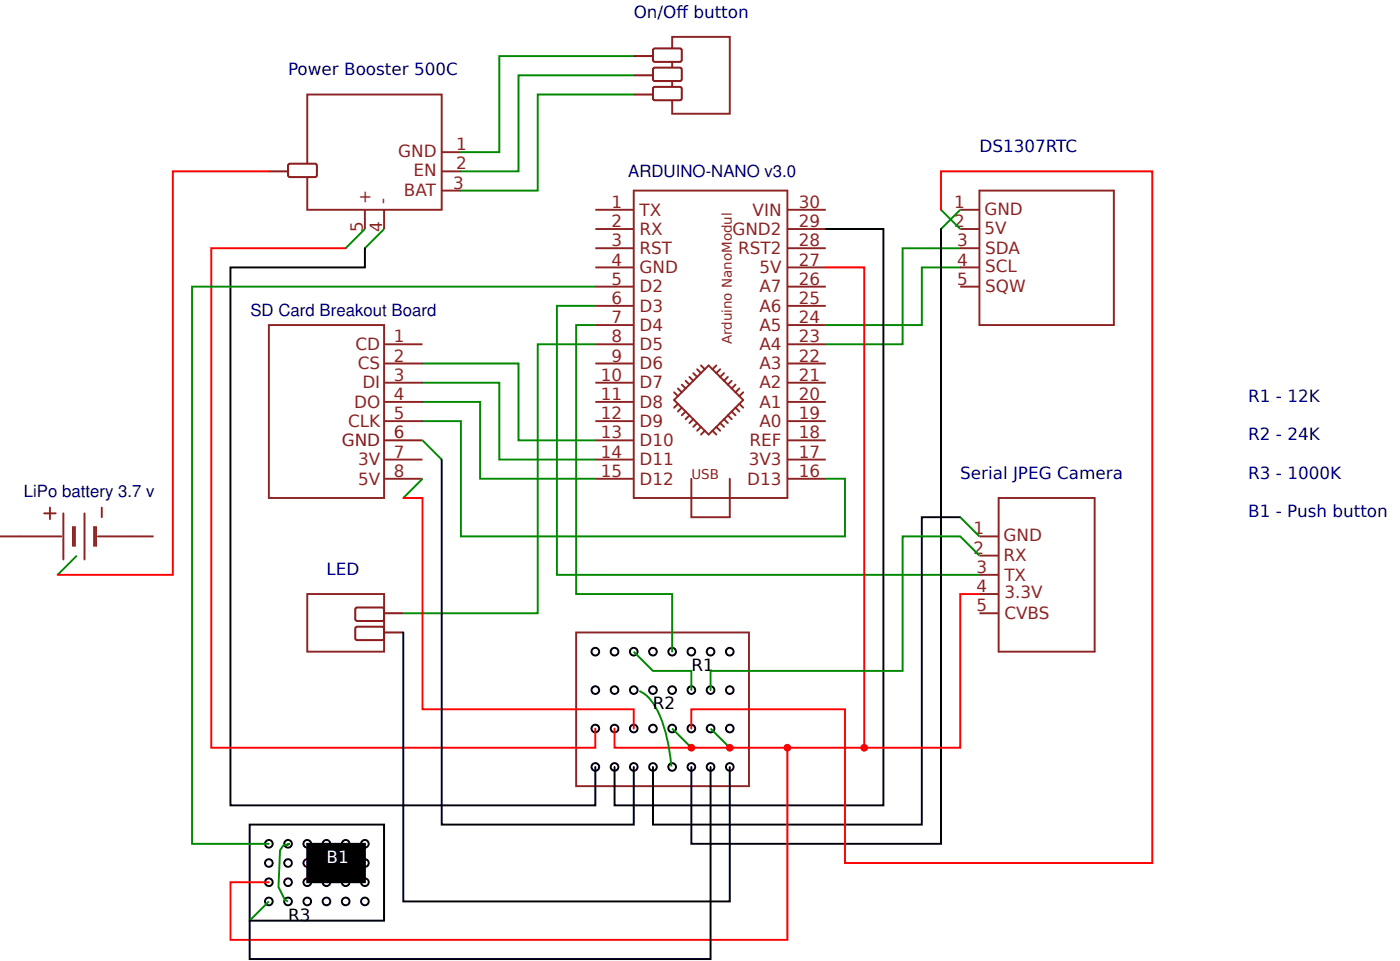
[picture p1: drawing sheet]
<svg xmlns="http://www.w3.org/2000/svg" width="194mm" height="133mm" viewBox="0 0 194 133" stroke-linecap="round" stroke-linejoin="round" font-family="sans-serif">
<g fill="none" stroke="#8d2323" stroke-width=".27">
<path d="M42.7 13.1h18.6v16h-18.6zM61.3 26.5h2.7M61.3 21.1h2.7M61.3 23.8h2.7M82.7 37.1h5.3M82.7 39.8h5.3M82.7 31.8h5.3M82.7 34.5h5.3M82.7 29.1h5.3M88 26.5h21.3v42.6h-21.3zM109.3 37.1h5.4M109.3 39.8h5.4"/>
<path d="M109.3 31.8h5.4M109.3 34.5h5.4M109.3 29.1h5.4M133.3 37.1h2.7M133.3 39.8h2.7M133.3 31.8h2.7M133.3 34.5h2.7M133.3 29.1h2.7M136 26.5h18.7v18.6h-18.7zM37.3 45.1h16v24h-16zM53.3 58.5h5.4M53.3 55.8h5.4"/>
<path d="M53.3 53.1h5.4M53.3 50.5h5.4M53.3 47.8h5.4M82.7 58.5h5.3M82.7 55.8h5.3M82.7 53.1h5.3M82.7 50.5h5.3M82.7 47.8h5.3M82.7 45.1h5.3M82.7 42.5h5.3M93.6 54.5l.5 .5M94.1 56.1l-.5 .5"/>
<path d="M94.1 53.9l.6 .6M94.7 56.6l-.6 .5M94.7 53.4l.5 .5M95.2 57.1l-.5 .6M95.2 52.9l.5 .5M95.7 57.7l-2.1-2.2 4.8-4.8 4.8 4.8-4.8 4.8-2.1-2.1M95.7 57.7l.6 .5M95.7 57.7l-.5 .5M95.7 52.3l.6 .6M96.3 58.2l-.6 .5M96.3 51.8l.5 .5M96.8 58.7l-.5 .6"/>
<path d="M96.8 51.3l.5 .5M97.3 59.3l-.5 .5M97.3 50.7l.6 .6M97.9 59.8l-.6 .5M98.9 59.8l.6 .5M99.5 50.7l-.6 .6M99.5 59.3l.5 .5M100 51.3l-.5 .5M100 58.7l.5 .6M100.5 51.8l-.5 .5M100.5 58.2l.6 .5M101.1 52.3l-.6 .6"/>
<path d="M101.1 57.7l.5 .5M101.6 52.9l-.5 .5M101.6 57.1l.5 .6M102.1 53.4l-.5 .5M102.1 56.6l.6 .5M102.7 53.9l-.6 .6M102.7 56.1l.5 .5M103.2 54.5l-.5 .5M109.3 58.5h5.4M109.3 55.8h5.4M109.3 53.1h5.4M109.3 50.5h5.4"/>
<path d="M109.3 47.8h5.4M109.3 45.1h5.4M109.3 42.5h5.4M53.3 66.5h5.4M53.3 63.8h5.4M82.7 66.5h5.3M82.7 63.8h5.3M82.7 61.1h5.3M96 66.5v5.3h5.3v-5.3M109.3 66.5h5.4M109.3 63.8h5.4M109.3 61.1h5.4"/>
<path d="M136 74.5h2.7M136 77.1h2.7M136 79.8h2.7M138.7 69.1h13.3v21.4h-13.3zM136 82.5h2.7M136 85.1h2.7"/>
</g>
<path d="M133.3 34.5h-8v13.3h-10.6M133.3 37.1h-5.3v8h-13.3M58.7 50.5h13.3v10.6h10.7M58.7 53.1h10.6v10.7h13.4M58.7 55.8h8v10.7h16M58.7 58.5h5.3v16h53.3v-8h-2.6" fill="none" stroke="#080" stroke-width=".27"/>
<path d="M53.3 61.1h5.4" fill="none" stroke="#630" stroke-width=".27"/>
<path d="M40.1 22.8h3.8l.1 .2v1.5l-.3 .1h-3.6l-.1-.3v-1.3z" fill="#fff" stroke="#800000" stroke-width=".27"/>
<path d="M37.3 23.8h2.7" fill="none" stroke="#800000" stroke-width=".27"/>
<path d="M93.3 5.1h8v10.7h-8zM50.7 29.1v2.7M53.3 29.1v2.7" fill="none" stroke="#8d2323" stroke-width=".27"/>
<path d="M90.7 12.2l.2-.1h3.6l.2 .2-.1 1.5-.2 .1h-3.6l-.1-.2z" fill="#fff" stroke="#800000" stroke-width=".27"/>
<path d="M88 13.1h2.7" fill="none" stroke="#800000" stroke-width=".27"/>
<path d="M90.7 6.9l.2-.2 3.6 .1 .2 .2-.1 1.5-.2 .1h-3.6l-.1-.3z" fill="#fff" stroke="#800000" stroke-width=".27"/>
<path d="M88 7.8h2.7" fill="none" stroke="#800000" stroke-width=".27"/>
<path d="M90.8 9.4h3.7l.2 .3-.1 1.4-.2 .2-3.6-.1-.1-.2v-1.3z" fill="#fff" stroke="#800000" stroke-width=".27"/>
<path d="M88 10.5h2.7" fill="none" stroke="#800000" stroke-width=".27"/>
<path d="M88 7.8h-18.7v13.3h-5.3M88 10.5h-16v13.3h-8M88 13.1h-13.3v13.4h-10.7" fill="none" stroke="#080" stroke-width=".27"/>
<path d="M42.7 82.5h10.6v8h-10.6z" fill="none" stroke="#8d2323" stroke-width=".27"/>
<path d="M49.4 84.5l.2-.2 3.6 .1 .1 .2v1.5l-.2 .1h-3.6l-.2-.3z" fill="#fff" stroke="#800000" stroke-width=".27"/>
<path d="M53.3 85.1h2.7" fill="none" stroke="#800000" stroke-width=".27"/>
<path d="M49.5 87h3.7l.1 .3v1.4l-.2 .2-3.6-.1-.2-.2v-1.3z" fill="#fff" stroke="#800000" stroke-width=".27"/>
<path d="M53.3 87.8h2.7" fill="none" stroke="#800000" stroke-width=".27"/>
<path d="M82.7 47.8h-8v37.3h-18.7M82.7 42.5h-5.4v37.3h58.7M82.7 45.1h-2.7v37.4h13.3v8M88.8 95.9a6.6 6.6 0 0 1 3.1 4.2 24.6 24.6 0 0 1 1.3 6.3M90.7 93.1h5.3v2.7" fill="none" stroke="#080" stroke-width=".27"/>
<path d="M80 87.8h24v21.3h-24z" fill="none" stroke="#8d2323" stroke-width=".27"/>
<g fill="none" stroke="#000" stroke-width=".27">
<path d="M50.7 34.5v2.6h-18.7v74.7h50.7v-5.3M114.7 31.8h8v80h-37.4v-5.3M130.7 31.8v85.3h-34.7v-10.6M61.3 63.8v50.7h26.7v-8M133.3 71.8h-5.3v42.7h-37.3v-8"/>
<circle cx="82.7" cy="95.8" r=".53"/>
<circle cx="82.7" cy="90.5" r=".53"/>
<circle cx="85.3" cy="95.8" r=".53"/>
<circle cx="85.3" cy="90.5" r=".53"/>
<circle cx="88" cy="95.8" r=".53"/>
<circle cx="88" cy="90.5" r=".53"/>
<circle cx="90.7" cy="95.8" r=".53"/>
<circle cx="90.7" cy="90.5" r=".53"/>
<circle cx="93.3" cy="95.8" r=".53"/>
<circle cx="93.3" cy="90.5" r=".53"/>
<circle cx="96" cy="95.8" r=".53"/>
<circle cx="96" cy="90.5" r=".53"/>
<circle cx="98.7" cy="95.8" r=".53"/>
<circle cx="98.7" cy="90.5" r=".53"/>
<circle cx="101.3" cy="95.8" r=".53"/>
<circle cx="101.3" cy="90.5" r=".53"/>
<circle cx="82.7" cy="106.5" r=".53"/>
<circle cx="82.7" cy="101.1" r=".53"/>
<circle cx="85.3" cy="106.5" r=".53"/>
<circle cx="85.3" cy="101.1" r=".53"/>
<circle cx="88" cy="106.5" r=".53"/>
<circle cx="88" cy="101.1" r=".53"/>
<circle cx="90.7" cy="106.5" r=".53"/>
<circle cx="90.7" cy="101.1" r=".53"/>
<circle cx="93.3" cy="106.5" r=".53"/>
<circle cx="93.3" cy="101.1" r=".53"/>
<circle cx="96" cy="106.5" r=".53"/>
<circle cx="96" cy="101.1" r=".53"/>
<circle cx="98.7" cy="106.5" r=".53"/>
<circle cx="98.7" cy="101.1" r=".53"/>
<circle cx="101.3" cy="106.5" r=".53"/>
<circle cx="101.3" cy="101.1" r=".53"/>
</g>
<path d="M48 34.5l2.7-2.7zM53.3 31.8l-2.6 2.7zM130.7 31.8l2.6-2.7zM130.7 29.1l2.6 2.7zM58.7 66.5l-2.7 2.6zM58.7 61.1l2.6 2.7zM133.3 71.8l2.7 2.7zM88 90.5l2.7 2.6zM93.3 101.1l2.7 2.7z" fill="#000" stroke="#080" stroke-width=".27"/>
<path d="M48 34.5h-18.7v69.3h53.4v-2.7M114.7 37.1h5.3v66.7h-34.7v-2.7M130.7 29.1v-5.3h29.3v96h-42.7v-21.3h-21.3v2.6M56 69.1h2.7v29.4h29.3v2.6" fill="none" stroke="#f00" stroke-width=".27"/>
<circle cx="96" cy="103.8" r=".53" fill="#c00"/>
<path d="M136 82.5h-2.7v21.3h-13.3" fill="none" stroke="#f00" stroke-width=".27"/>
<circle cx="120" cy="103.8" r=".53" fill="#c00"/>
<g fill="none" stroke="#000" stroke-width=".27">
<path d="M34.7 114.5h18.6v13.3h-18.6z"/>
<circle cx="37.3" cy="117.1" r=".53"/>
<circle cx="37.3" cy="119.8" r=".53"/>
<circle cx="40" cy="117.1" r=".53"/>
<circle cx="40" cy="119.8" r=".53"/>
<circle cx="42.7" cy="117.1" r=".53"/>
<circle cx="42.7" cy="119.8" r=".53"/>
<circle cx="45.3" cy="117.1" r=".53"/>
<circle cx="45.3" cy="119.8" r=".53"/>
<circle cx="48" cy="117.1" r=".53"/>
<circle cx="48" cy="119.8" r=".53"/>
<circle cx="50.7" cy="117.1" r=".53"/>
<circle cx="50.7" cy="119.8" r=".53"/>
<circle cx="37.3" cy="125.1" r=".53"/>
<circle cx="37.3" cy="122.5" r=".53"/>
<circle cx="40" cy="125.1" r=".53"/>
<circle cx="40" cy="122.5" r=".53"/>
<circle cx="42.7" cy="122.5" r=".53"/>
<circle cx="45.3" cy="122.5" r=".53"/>
<circle cx="48" cy="122.5" r=".53"/>
<circle cx="50.7" cy="122.5" r=".53"/>
</g>
<path d="M82.7 39.8h-56v77.3h10.6M133.3 74.5h-8v18.6h-26.6v2.7" fill="none" stroke="#080" stroke-width=".27"/>
<path d="M133.3 74.5l2.7 2.6zM98.7 101.1l2.6 2.7z" fill="#000" stroke="#080" stroke-width=".27"/>
<circle cx="101.3" cy="103.8" r=".53" fill="#c00"/>
<path d="M37.3 23.8h-13.3v56h-16M109.3 103.8v26.7h-77.3v-8h5.3" fill="none" stroke="#f00" stroke-width=".27"/>
<path d="M0 74.5h8.5M6.1 71.3h1.6M6.9 70.5v1.6M8.8 71.3v6.4M10.1 73.1v2.7M10.4 73.1v2.7M11.7 71.3v6.4M13.1 73.1v2.7M13.3 73.1v2.7M13.6 74.5h7.7M14.1 70.5v1.3" fill="none" stroke="#8d2323" stroke-width=".27"/>
<path d="M10.7 77.1l-2.7 2.7zM34.7 127.8l2.6-2.7z" fill="#000" stroke="#080" stroke-width=".27"/>
<g fill="none" stroke="#000" stroke-width=".27">
<path d="M56 87.8v37.3h45.3v-18.6M98.7 106.5v26.6h-64v-5.3"/>
<circle cx="42.7" cy="125.1" r=".53"/>
<circle cx="45.3" cy="125.1" r=".53"/>
<circle cx="48" cy="125.1" r=".53"/>
<circle cx="50.7" cy="125.1" r=".53"/>
</g>
<path d="M42.7 117.1h8v5.4h-8z" fill="#000" stroke="#000" stroke-width=".27"/>
<circle cx="109.3" cy="103.8" r=".53" fill="#c00"/>
<path d="M39.8 117.4l.4-.3-.9 .3-.4 .6-.2 5.1 .9 1.8 .4 .2" fill="none" stroke="#080" stroke-width=".27"/>
<g font-size="2.3" fill="#009">
<text x="88" y="2.5">On/Of button</text>
<text x="93.9" y="2.5">f</text>
<text x="40" y="10.5">Power Booster 500C</text>
<text x="136" y="21.1">DS1307RTC</text>
<text x="173.4" y="55.8">R1 - 12K</text>
<text x="173.4" y="61.1">R2 - 24K</text>
<text x="133.3" y="66.5">Serial JPEG Camera</text>
<text x="173.4" y="66.5">R3 - 1000K</text>
<text x="173.4" y="71.8">B1 - Push button</text>
<text x="45.3" y="79.8">LED</text>
</g>
<g font-size="2.3" fill="#8d2323">
<text x="55.3" y="21.8">GND</text>
<text x="63.4" y="20.9">1</text>
<text x="63.4" y="23.5">2</text>
<text x="51.5" y="28.3" transform="rotate(-90 51.5 28.3)">+</text>
<text x="53.9" y="28.3" transform="rotate(-90 53.9 28.3)">-</text>
<text x="56.1" y="27.3">BAT</text>
<text x="57.4" y="24.5">EN</text>
<text x="62.9" y="26.2">3</text>
<text x="84.9" y="28.9">1</text>
<text x="88.8" y="29.9">TX</text>
<text x="104.5" y="29.9">VIN</text>
<text x="110.9" y="28.9">30</text>
<text x="132.5" y="28.9">1</text>
<text x="136.7" y="29.8">GND</text>
<text x="50.4" y="32.2" transform="rotate(-90 50.4 32.2)">5</text>
<text x="53.1" y="32.2" transform="rotate(-90 53.1 32.2)">4</text>
<text x="84.9" y="34.2">3</text>
<text x="84.9" y="31.5">2</text>
<text x="88.8" y="35.3">RST</text>
<text x="88.8" y="32.6">RX</text>
<text x="101.7" y="32.6">GND2</text>
<text x="102.5" y="35.3">RST2</text>
<text x="110.9" y="31.5">29</text>
<text x="110.9" y="34.2">28</text>
<text x="132.5" y="31.5">2</text>
<text x="132.9" y="34.2">3</text>
<text x="136.7" y="32.5">5V</text>
<text x="136.8" y="35.3">SDA</text>
<text x="84.9" y="39.5">5</text>
<text x="84.9" y="36.9">4</text>
<text x="88.8" y="40.6">D2</text>
<text x="88.8" y="37.9">GND</text>
<text x="105.5" y="37.9">5V</text>
<text x="105.5" y="40.6">A7</text>
<text x="110.9" y="36.9">27</text>
<text x="110.9" y="39.5">26</text>
<text x="132.9" y="36.9">4</text>
<text x="132.9" y="39.5">5</text>
<text x="136.8" y="37.7">SCL</text>
<text x="136.8" y="40.6">SQW</text>
<text x="54.7" y="47.5">1</text>
<text x="84.9" y="42.2">6</text>
<text x="84.9" y="44.9">7</text>
<text x="84.9" y="47.5">8</text>
<text x="88.8" y="43.3">D3</text>
<text x="88.8" y="45.9">D4</text>
<text x="105.5" y="45.9">A5</text>
<text x="105.5" y="43.3">A6</text>
<text x="110.9" y="47.5">23</text>
<text x="110.9" y="44.9">24</text>
<text x="110.9" y="42.2">25</text>
<text x="49.4" y="48.6">CD</text>
<text x="49.7" y="51.3">CS</text>
<text x="50.3" y="53.9">DI</text>
<text x="54.7" y="50.2">2</text>
<text x="54.7" y="52.9">3</text>
<text x="83.4" y="52.9">10</text>
<text x="84.9" y="50.2">9</text>
<text x="88.8" y="48.6">D5</text>
<text x="88.8" y="51.3">D6</text>
<text x="88.8" y="53.9">D7</text>
<text x="105.5" y="53.9">A2</text>
<text x="105.5" y="51.3">A3</text>
<text x="105.5" y="48.6">A4</text>
<text x="110.9" y="52.9">21</text>
<text x="110.9" y="50.2">22</text>
<text x="48.3" y="59.3">CLK</text>
<text x="49.2" y="56.6">DO</text>
<text x="54.7" y="55.5">4</text>
<text x="54.7" y="58.2">5</text>
<text x="83.4" y="55.5">11</text>
<text x="83.4" y="58.2">12</text>
<text x="88.8" y="56.6">D8</text>
<text x="88.8" y="59.3">D9</text>
<text x="105.5" y="59.3">A0</text>
<text x="105.5" y="56.6">A1</text>
<text x="110.9" y="58.2">19</text>
<text x="110.9" y="55.5">20</text>
<text x="49.7" y="64.6">3V</text>
<text x="54.7" y="63.5">7</text>
<text x="83.4" y="60.9">13</text>
<text x="83.4" y="63.5">14</text>
<text x="88.8" y="61.9">D10</text>
<text x="88.8" y="64.6">D11</text>
<text x="104" y="64.6">3V3</text>
<text x="104.1" y="61.9">REF</text>
<text x="110.9" y="63.5">17</text>
<text x="110.9" y="60.9">18</text>
<text x="49.7" y="67.3">5V</text>
<text x="54.7" y="66.2">8</text>
<text x="83.4" y="66.2">15</text>
<text x="88.8" y="67.3">D12</text>
<text x="103.8" y="67.3">D13</text>
<text x="110.9" y="66.2">16</text>
<text x="135.2" y="74.2">1</text>
<text x="135.2" y="76.9">2</text>
<text x="139.4" y="75.2">GND</text>
<text x="139.4" y="77.8">RX</text>
<text x="135.6" y="79.5">3</text>
<text x="135.6" y="82.2">4</text>
<text x="139.5" y="80.6">TX</text>
<text x="139.5" y="83.1">3.3V</text>
<text x="135.6" y="84.9">5</text>
<text x="139.5" y="85.9">CVBS</text>
</g>
<g font-size="2.3" fill="#000080">
<text x="87.2" y="24.6">ARDUINO-NANO v3.0</text>
<text x="34.8" y="43.9">SD Card Breakout Board</text>
<text x="3.3" y="69">LiPo battery 3.7 v</text>
</g>
<g font-size="2.3" fill="#630">
<text x="47.5" y="61.9">GND</text>
<text x="54.7" y="60.9">6</text>
</g>
<g font-size="2.3">
<text x="96" y="93.1">R1</text>
<text x="90.7" y="98.5">R2</text>
<text x="40" y="127.8">R3</text>
</g>
<text font-size="2.3" fill="#fff" x="45.3" y="119.8">B1</text>
<g font-size="1.9" fill="#8d2323">
<text x="101.6" y="47.8" transform="rotate(-90 101.6 47.8)">Arduino NanoModul</text>
<text x="96" y="66.5">USB</text>
</g>
</svg>
